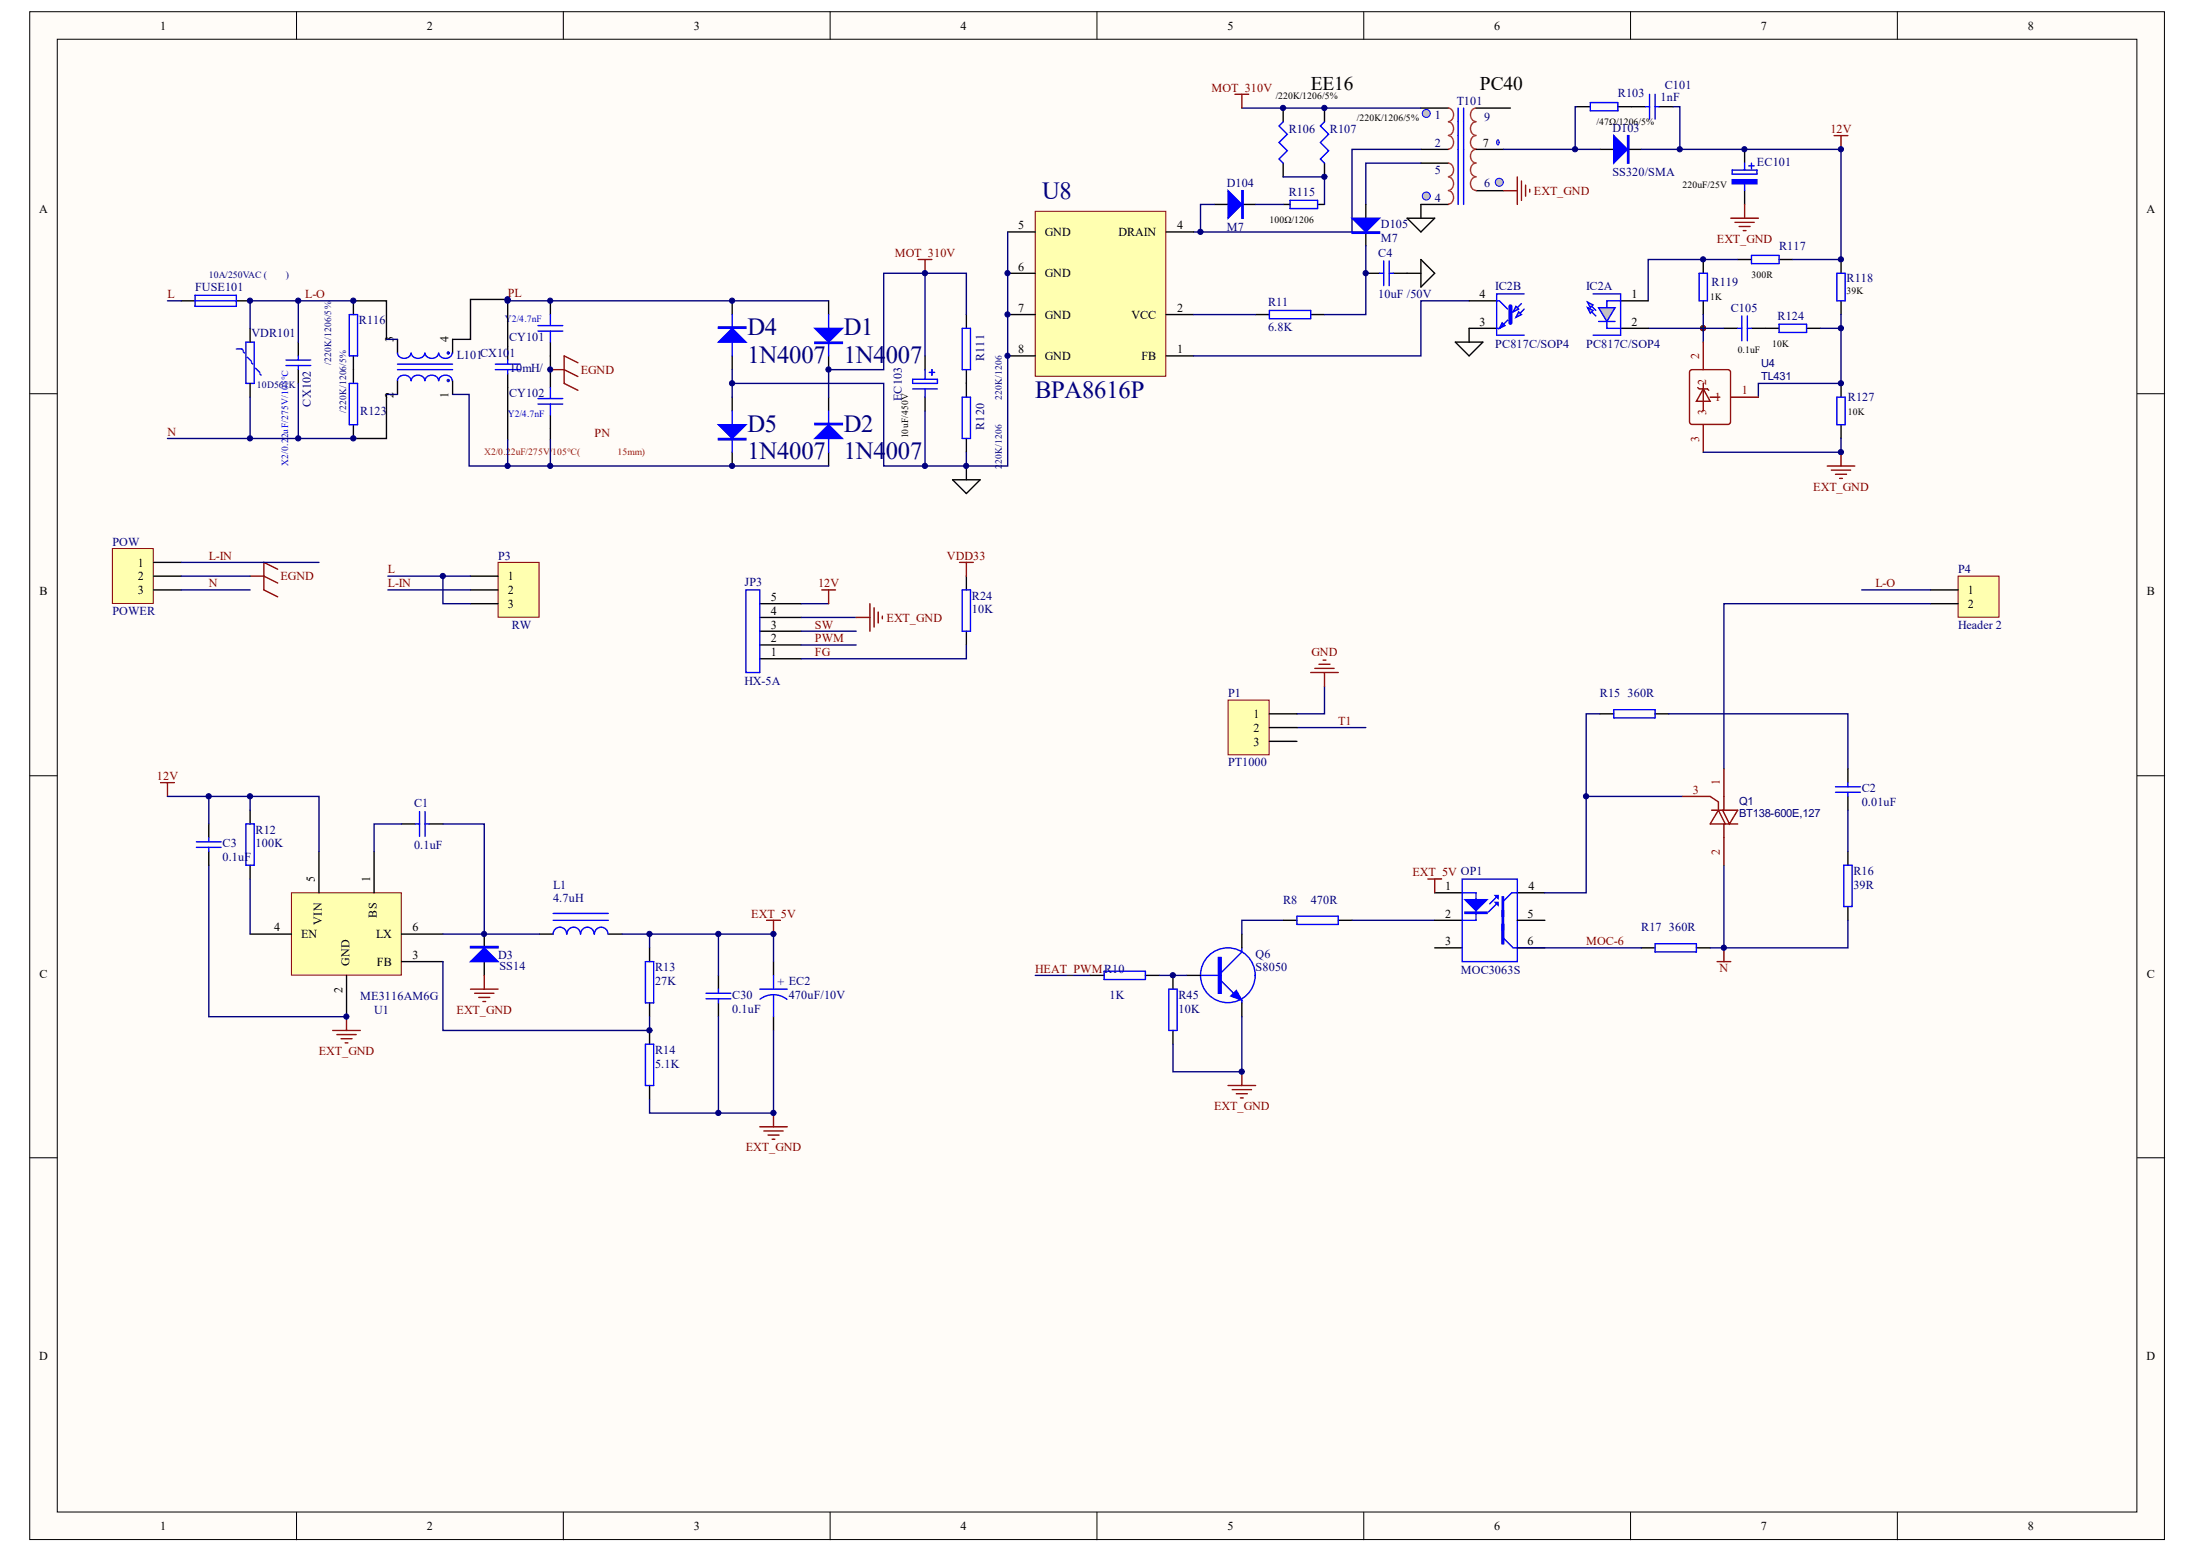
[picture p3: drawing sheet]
<svg xmlns="http://www.w3.org/2000/svg" width="297mm" height="210mm" viewBox="0 0 297 210" stroke-linecap="round" stroke-linejoin="round" font-family="sans-serif">
<g fill="#fffcf8" stroke="#000" stroke-width=".14">
<path d="M4 1.6h288.2v206.2h-288.2z"/>
<path d="M7.7 5.3h280.8v198.8h-280.8z"/>
</g>
<g fill="none" stroke="#000" stroke-width=".14">
<path d="M40 1.6v3.7M76.1 1.6v3.7M112.1 1.6v3.7M148.1 1.6v3.7M184.1 1.6v3.7M220.2 1.6v3.7M256.2 1.6v3.7M4 53.1h3.7M288.6 53.1h3.7M4 104.7h3.7M288.6 104.7h3.7M4 156.3h3.7"/>
<path d="M288.6 156.3h3.7M40 204.1v3.8M76.1 204.1v3.8M112.1 204.1v3.8M148.1 204.1v3.8M184.1 204.1v3.8M220.2 204.1v3.8M256.2 204.1v3.8"/>
</g>
<circle cx="229.9" cy="44.3" r=".35" fill="#000080" stroke="#000080" stroke-width=".14"/>
<path d="M264.4 77.8h5.5v5.5h-5.5z" fill="#ffffb0" stroke="#800000" stroke-width=".14"/>
<path d="M260.7 79.6h3.7M260.7 81.5h3.7" fill="none" stroke="#000" stroke-width=".19"/>
<path d="M67.2 75.9h5.6v7.4h-5.6z" fill="#ffffb0" stroke="#800000" stroke-width=".14"/>
<path d="M63.5 77.8h3.7M63.5 79.6h3.7M63.5 81.5h3.7" fill="none" stroke="#000" stroke-width=".19"/>
<path d="M15.2 74.1h5.5v7.4h-5.5z" fill="#ffffb0" stroke="#800000" stroke-width=".14"/>
<g fill="none" stroke="#000" stroke-width=".19">
<path d="M20.8 75.9h3.7M20.8 77.8h3.7M20.8 79.6h3.7M216 96.4h1.9M223.5 96.4h1.8M249.5 103.8v1.8M249.5 107.5v1.9M249.5 114.9v1.9M147.2 131.7h1.9M154.7 131.7h1.8M158.4 131.7v1.8M158.4 139.1v1.9"/>
<path d="M160.2 131.7h1.9M167.7 126.1v1.8M167.7 135.4v1.8M173.2 124.2h1.9M180.7 124.2h1.8M193.7 124.2h3.7M193.7 120.5h3.7M193.7 127.9h3.7M204.9 124.2h3.7M204.9 120.5h3.7M204.9 127.9h3.7M221.6 127.9h1.9"/>
<path d="M229 127.9h1.9M249.5 122.4v1.8"/>
</g>
<path d="M33.8 77.8h1.8l1.9 .9M37.5 76.8l-1.9-.9v3.7l1.9 1M231.8 129.8h1.9M232.8 127.9v1.9" fill="none" stroke="#800000" stroke-width=".19"/>
<g fill="none" stroke="#000080" stroke-width=".19">
<path d="M24.5 77.8h9.3M24.5 75.9h18.6M24.5 79.6h9.3M52.4 77.8h7.4v3.7h3.7M52.4 79.6h11.1M251.4 79.6h9.3M216 96.4h-1.8v24.1h-5.6M225.3 96.4h24.2v7.4M260.7 81.5h-27.9v22.3M214.2 107.5h13M232.8 116.8v11.1h16.7v-3.7M249.5 109.4v5.5"/>
<path d="M139.8 131.7h7.4M156.5 131.7h3.7M173.2 124.2h-5.5v1.9M182.5 124.2h11.2M204.9 127.9h16.7"/>
</g>
<g fill="none" stroke="#00f" stroke-width=".19">
<path d="M217.9 95.8h5.6v1.1h-5.6zM197.4 118.7h7.5v11.1h-7.5zM247.8 106.2h3.4M247.8 106.9h3.4M248.9 116.8h1.2v5.6h-1.2zM249.5 105.6v.6M249.5 106.9v.6M149.1 131.1h5.6v1.1h-5.6zM157.8 133.5h1.1v5.6h-1.1zM162.1 131.7h2.8M164.9 132.4l1.7 1.7M167.7 127.9v.6l-2.8 2.8"/>
<path d="M167.7 135v.4M175.1 123.7h5.6v1.1h-5.6zM197.4 120.5h1.9v3.7h-1.9M202.1 122l-1.1 1.1M202.3 120.9l-1.2 1.1M203 126.6l1.3 1.3h.6M204.9 120.5h-.8l-1.1 1.1M223.5 127.4h5.5v1.1h-5.5z"/>
<circle cx="165.8" cy="131.6" r="3.7"/>
</g>
<g fill="#00f" stroke="#00f" stroke-width=".19">
<path d="M166.2 134.5l.7-.8 .8 1.3z"/>
<path d="M197.8 121.4h3l-1.5 1.5z"/>
<path d="M201.9 120.9h.4v.4z"/>
<path d="M201.9 121.8h.4v.4z"/>
<path d="M164.5 129.2h.4v4.9h-.4z" fill-rule="evenodd"/>
<path d="M197.8 123.1h3v.2h-3z" fill-rule="evenodd"/>
<path d="M202.8 121.1h.2v2.6h-.2z" fill-rule="evenodd"/>
<path d="M202.8 122.9h.2v2.6h-.2z" fill-rule="evenodd"/>
<path d="M202.8 124.8h.2v2.6h-.2z" fill-rule="evenodd"/>
<path d="M202.8 124.8h.2v2.6h-.2z" fill-rule="evenodd"/>
</g>
<path d="M227.2 107.5h3.7l1.1 .7v1.2M231.1 109.4h3.5l-1.1 1.8-.9-1.8M232.8 103.8v5.6M232.8 111.2v5.6M232.9 111.2l-.9-1.8-1.1 1.8h3.7" fill="none" stroke="#800" stroke-width=".19"/>
<path d="M39.3 120.5h14.9v11.1h-14.9z" fill="#ffffb0" stroke="#800000" stroke-width=".14"/>
<g fill="none" stroke="#000" stroke-width=".19">
<path d="M24.5 40.6h1.8M31.9 40.6h1.9M33.8 44.3v1.9M33.8 51.8v1.8M40.3 46.2v1.8M40.3 49.9v1.9M47.7 40.6v1.9M47.7 48v3.8M47.7 57.3v1.9M53.7 45.8v1.9M53.7 51.4v1.8M61.1 45.8v1.9"/>
<path d="M61.1 51.4v1.8M68.5 46.7v1.9M68.5 50.5v1.8M74.3 40.6v1.9M74.3 46.2v1.8M74.3 50.5v1.8M74.3 56v1.9M124.9 48v1.9M124.9 53.6v1.9M130.5 42.5v1.8M130.5 49.9v3.7M130.5 59.2v1.8"/>
<path d="M102.6 88.9h5.6M102.6 87.1h5.6M102.6 85.2h5.6M102.6 83.3h5.6M102.6 81.5h5.6M28.2 111.2v1.9M28.2 114.9v1.9M33.8 109.4v1.8M33.8 116.8v1.9M43.1 114.9v5.6M50.5 114.9v5.6M54.2 111.2h1.9"/>
<path d="M57.9 111.2h1.9M33.8 126.1h5.5M46.8 131.7v5.5M54.2 126.1h5.6M54.2 129.8h5.6M65.4 126.1v1.8M65.4 129.8v1.9M72.8 126.1h1.9M82.1 126.1h1.9M87.7 127.9v1.9M87.7 135.4v1.8M87.7 139.1v1.9"/>
<path d="M97 131.7v1.8M97 135.4v1.8M104.4 129.8v1.9M104.4 137.2v1.9M87.7 146.5v1.9"/>
</g>
<g fill="none" stroke="#00f" stroke-width=".19">
<path d="M26.3 39.9h5.6v1.4h-5.6zM26.3 40.6h5.6M31.9 47.1h.8l.1 .2M32.8 47.5l.2 .2M33.2 46.2h1.1v5.6h-1.1zM33.4 48.2l.6 .6M34 49l.1 .2M34.5 49.7l.6 .6M35.1 50.5l.2 .1M38.6 49.3h3.4M38.6 48.6h3.4M40.3 48v.6"/>
<path d="M40.3 49.3v.6M47.2 51.8h1.1v5.5h-1.1zM47.2 42.5h1.1v5.5h-1.1zM53.7 49.9h7.4M53.7 49.2h7.4M55.5 47.7a.94 .94 0 0 1-.9 .7 .94 .94 0 0 1-.9-.7M55.5 51.4a.93 .93 0 0 0-.9-.8 .93 .93 0 0 0-.9 .8M57.4 47.7a.94 .94 0 0 1-1 .7 .94 .94 0 0 1-.9-.7M57.4 51.4a.93 .93 0 0 0-1-.8 .93 .93 0 0 0-.9 .8M59.2 47.7a.94 .94 0 0 1-.9 .7 .94 .94 0 0 1-.9-.7M59.2 51.4a.93 .93 0 0 0-.9-.8 .93 .93 0 0 0-.9 .8M61.1 47.7a.93 .93 0 0 1-.9 .7 .93 .93 0 0 1-1-.7"/>
<path d="M61.1 51.4a.92 .92 0 0 0-1-.8 .92 .92 0 0 0-.9 .8M66.9 49.9h3.3M66.9 49.2h3.3M68.5 48.6v.6M68.5 49.9v.6M72.6 44h3.4M72.6 44.7h3.4M72.6 54.5h3.4M72.6 53.8h3.4M74.3 42.5v1.5M74.3 44.7v1.5M74.3 52.3v1.5"/>
<path d="M74.3 54.5v1.5M123.2 51.2h3.4v.6h-3.4zM123.2 52.5h3.4M124.9 49.9v1.3M124.9 52.5v1.1M125.5 50.3h.7M125.8 49.9v.7M129.9 44.3h1.1v5.6h-1.1zM129.9 53.6h1.1v5.6h-1.1zM100.7 79.6h1.9v11.2h-1.9zM26.5 113.6h3.4M26.5 114.4h3.4"/>
<path d="M28.2 113.1v.5M28.2 114.4v.5M33.2 111.2h1.1v5.6h-1.1zM56.1 111.2h.5M56.6 109.5v3.4M57.4 111.2h.5M57.4 109.5v3.4M74.7 124.2h7.4M74.7 123.3h7.4M76.5 126.1a.91 .91 0 0 0-.9-.9 .91 .91 0 0 0-.9 .9M78.4 126.1a.91 .91 0 0 0-.9-.9 .91 .91 0 0 0-1 .9M80.2 126.1a.9 .9 0 0 0-.9-.9 .9 .9 0 0 0-.9 .9"/>
<path d="M82.1 126.1a.91 .91 0 0 0-.9-.9 .91 .91 0 0 0-.9 .9M87.1 129.8h1.2v5.6h-1.2zM95.3 134.1h3.4M95.3 134.8h3.4M97 133.5v.6M97 134.8v.6M102.6 133.5h3.7M104.4 134.3a2.96 2.96 0 0 1 1.8 .6M104.4 134.3a2.96 2.96 0 0 0-1.8 .6M104.4 131.7v1.8M104.4 134.3v2.9M87.1 141h1.2v5.5h-1.2z"/>
</g>
<g fill="none" stroke="#000080" stroke-width=".19">
<path d="M108.2 81.5h3.7M108.2 83.3h7.4M108.2 85.2h7.4M108.2 87.1h7.4M28.2 116.8v20.4h18.6M28.2 107.5v3.7M33.8 107.5v1.9M33.8 118.7v7.4M54.2 111.2h-3.7v3.7M59.8 111.2h5.6v14.9M59.8 126.1h13M97 126.1v5.6"/>
<path d="M97 137.2v13"/>
</g>
<g fill="#00f" stroke="#00f" stroke-width=".19">
<path d="M63.5 129.8l1.9-1.9 1.8 1.9z"/>
<path d="M63.5 127.8h3.7v.1h-3.7z" fill-rule="evenodd"/>
</g>
<g fill="none" stroke="#800000" stroke-width=".19">
<path d="M124 35h1.8M124.9 35v1.9M110.9 79.6h1.9M111.9 79.6v1.9M115.6 83.3h1.9M117.5 81.5v3.7M118 82v2.6M118.6 82.6v1.5M119.1 83.2v.3M21.7 105.6h1.8M22.6 105.6v1.9M44.9 139.1h3.7"/>
<path d="M45.5 139.7h2.6M46.8 137.2v1.9M63.5 133.5h3.7M64.1 134.1h2.6M64.6 134.6h1.5M65.2 135.2h.4M65.4 131.7v1.8M46 140.2h1.5M46.6 140.8h.4M102.6 152.1h3.7M103.1 152.7h2.6M103.7 153.2h1.5"/>
<path d="M104.3 153.8h.3M104.4 150.2v1.9M165.8 146.5h3.7M166.4 147.1h2.6M166.9 147.6h1.5M167.5 148.2h.4M167.7 144.7v1.8"/>
</g>
<g fill="#3f4511" stroke="#00f" stroke-width=".14">
<circle cx="60.5" cy="51.4" r=".16"/>
<circle cx="60.5" cy="47.7" r=".16"/>
</g>
<g fill="none" stroke="#000080" stroke-width=".19">
<path d="M22.6 40.6h1.9M22.6 59.2h25.1M33.8 53.6v5.6M40.3 40.6v5.6M40.3 51.8v7.4M52.2 53.2h1.5M52.2 45.8h1.5M68.5 40.4v.2M74.3 59.4v3.5M98.9 49.9v3.7M111.9 49.9v3.7M124.9 55.5v7.4"/>
<path d="M130.5 42.5v-5.6h-5.6v11.1M68.5 62.9h43.4"/>
</g>
<g fill="none" stroke="#000" stroke-width=".19">
<path d="M173.2 14.6v1.8M178.8 14.6v1.8M191.8 14.6h3.8M173.2 22v1.9M178.8 22v1.9M191.8 20.2h3.8M191.8 22h3.8M191.8 27.6h3.8M199.3 20.2h3.7M199.3 25.7h3.7M47.7 40.6h4.5v5.2M52.2 53.2v6h-4.5"/>
<path d="M61.1 45.8h2.4v-5.4h5v6.3M68.5 52.3v7.1M74.3 48v2.5M74.3 57.9v1.5M98.9 40.6v1.9M98.9 48v1.9M98.9 53.6v1.9M111.9 40.6v1.9M111.9 48v1.9M111.9 53.6v1.9M98.9 61v1.9M111.9 61v1.9"/>
<path d="M128.6 64.8h3.7l-1.8 1.8zM130.5 62.9v1.9"/>
</g>
<path d="M173.2 16.4l-.5 .6 1.1 1.1-1.1 1.1 1.1 1.2-1.1 1.1 .5 .5M178.8 16.4l-.5 .6 1.1 1.1-1.1 1.1 1.1 1.2-1.1 1.1 .5 .5M196.9 14.6v13M197.6 14.6v13M98.9 42.5v5.5M98.9 55.5v5.5M111.9 42.5v5.5M111.9 55.5v5.5" fill="none" stroke="#00f" stroke-width=".19"/>
<g fill="#00f" stroke="#00f" stroke-width=".19">
<path d="M110 44.3h3.7l-1.8 1.9z"/>
<path d="M110 59.2l1.9-1.9 1.8 1.9z"/>
<path d="M97 57.3h3.7l-1.8 1.9z"/>
<path d="M97 46.2l1.9-1.9 1.8 1.9z"/>
<path d="M110 46.2h3.7v.2h-3.7z" fill-rule="evenodd"/>
<path d="M110 57.1h3.7v.2h-3.7z" fill-rule="evenodd"/>
<path d="M97 59.2h3.7v.2h-3.7z" fill-rule="evenodd"/>
<path d="M97 44.1h3.7v.2h-3.7z" fill-rule="evenodd"/>
</g>
<path d="M195.6 16.4a.95 .95 0 0 1 .7 1 .95 .95 0 0 1-.7 .9M195.6 18.3a.95 .95 0 0 1 .7 .9 .95 .95 0 0 1-.7 .9M195.6 14.6a.95 .95 0 0 1 .7 .9 .95 .95 0 0 1-.7 .9M199.3 16.4a.93 .93 0 0 0-.8 1 .93 .93 0 0 0 .8 .9M199.3 18.3a.93 .93 0 0 0-.8 .9 .93 .93 0 0 0 .8 .9M195.6 22a.95 .95 0 0 1 .7 .9 .95 .95 0 0 1-.7 .9M195.6 23.9a.95 .95 0 0 1 .7 .9 .95 .95 0 0 1-.7 .9M195.6 25.7a.95 .95 0 0 1 .7 1 .95 .95 0 0 1-.7 .9M199.3 20.2a.93 .93 0 0 0-.8 .9 .93 .93 0 0 0 .8 .9M199.3 22a.93 .93 0 0 0-.8 .9 .93 .93 0 0 0 .8 .9M199.3 23.9a.93 .93 0 0 0-.8 .9 .93 .93 0 0 0 .8 .9" fill="none" stroke="#ee0e22" stroke-width=".19"/>
<g fill="#c0c0c0" stroke="#00f" stroke-width=".14">
<circle cx="192.6" cy="15.3" r=".54"/>
<circle cx="192.6" cy="26.5" r=".54"/>
<circle cx="202.4" cy="24.6" r=".54"/>
</g>
<path d="M199.3 14.6a.93 .93 0 0 0-.8 .9 .93 .93 0 0 0 .8 .9" fill="none" stroke="#ee0e22" stroke-width=".19"/>
<g fill="none" stroke="#000" stroke-width=".19">
<path d="M173.2 27.6h1M177.9 27.6h.9M230 35v1.9M234.6 35h1.9M235.6 20.2v1.8M235.6 25.7v1.9M240.2 35h1.9M248.6 35v1.9M230 40.6v1.9M232.8 44.3h1.8M236.5 44.3h3.7M243.9 44.3h1.9"/>
<path d="M248.6 40.6v1.9M248.6 51.8v1.8M248.6 57.3v1.9"/>
</g>
<g fill="none" stroke="#00f" stroke-width=".19">
<path d="M174.2 27h3.7v1.2h-3.7zM229.4 36.9h1.1v3.7h-1.1zM233.9 23h3.3v.5h-3.3zM235.6 22v1M235.6 24.3v1.4M236.1 22.4h.8M236.5 22v.8M236.5 34.5h3.7v1.1h-3.7zM248 36.9h1.1v3.7h-1.1zM234.6 44.3h.6M235.2 42.6v3.4M235.9 44.3h.6"/>
<path d="M235.9 42.6v3.4M240.2 43.8h3.7v1.1h-3.7zM248 53.6h1.1v3.7h-1.1z"/>
</g>
<path d="M233.9 24.3h3.3v.5h-3.3z" fill-rule="evenodd" fill="#00f" stroke="#00f" stroke-width=".19"/>
<path d="M202.2 18.9l.2 .1v.4l-.2 .2-.1-.2z" fill="#c0c0c0" stroke="#00f" stroke-width=".14"/>
<path d="M199.3 14.6h4.6M212.9 14.4h1.8M218.4 14.4h3.8M224 14.4h1.9M190 29.5h3.7l-1.9 1.8zM191.8 27.6v1.9" fill="none" stroke="#000" stroke-width=".19"/>
<circle cx="229.9" cy="44.3" r=".35" fill="#800000" stroke="#800000" stroke-width=".14"/>
<path d="M214.7 13.8h3.7v1.2h-3.7zM222.2 14.4h.5M222.7 12.7v3.4M223.5 14.4h.5M223.5 12.7v3.4" fill="none" stroke="#00f" stroke-width=".19"/>
<path d="M167.7 14.6h24.1M212.9 14.4h-.2v5.8M225.9 14.4h.9v5.8M191.8 22h-7.4v5.6M191.8 20.2h-9.3v11.1h-21.3M222.5 44.3h10.3M245.8 44.3h2.8" fill="none" stroke="#000080" stroke-width=".19"/>
<path d="M139.8 28.5h17.6v22.3h-17.6z" fill="#ffffb0" stroke="#800000" stroke-width=".14"/>
<g fill="none" stroke="#000" stroke-width=".19">
<path d="M136.1 31.3h3.7M136.1 36.9h3.7M157.4 31.3h3.8M184.4 36.9h1.9M188.1 36.9h3.7M191.8 35l1.9 1.9-1.9 1.8zM136.1 42.5h3.7M136.1 48h3.7M157.4 42.5h3.8M157.4 48h3.8M169.5 42.5h1.9M177 42.5h1.8"/>
<path d="M196.5 46.2h3.7l-1.8 1.8zM198.4 44.3v1.9M130.5 77.8v1.8M130.5 85.2v1.9"/>
</g>
<g fill="none" stroke="#000080" stroke-width=".19">
<path d="M124.9 36.9h-5.6v13h-7.4M136.1 31.3v31.6h-5.6M173.2 23.9h5.6v3.7M234.6 35h-12.1v5.6M248.6 20.2v14.8h-6.5M47.7 40.6h-13.9v3.7M61.1 53.2h2.2v9.7h5.2v-3.5M68.5 40.6h43.4M98.9 51.8h20.4v11.1h11.2M161.2 42.5h8.3M198.4 40.6h-6.6v7.4h-30.6M230 42.5v3.7"/>
<path d="M248.6 42.5v9.3h-11.2v1.8M59.8 77.8h3.7M130.5 61v1.9M130.5 87.1v1.8h-22.3M175.1 98.2h9.3M178.8 92.6v3.8h-3.7M59.8 129.8v9.3h27.9v-1.9M84 126.1h3.7v1.8M104.4 139.1v11.1h-16.7v-1.8M167.7 137.2v7.5h-9.3v-3.7M230.9 127.9h1.9"/>
</g>
<path d="M186.3 36.9h.5M186.8 35.2v3.4M187.6 36.9h.5M187.6 35.2v3.4M171.4 41.9h5.6v1.1h-5.6zM129.9 79.6h1.1v5.6h-1.1z" fill="none" stroke="#00f" stroke-width=".19"/>
<path d="M166.7 12.7h1.9M167.7 12.7v1.9M247.6 18.3h1.9M248.6 18.3v1.9M129.5 75.9h1.9M130.5 75.9v1.9" fill="none" stroke="#800000" stroke-width=".19"/>
<path d="M228.2 50.1l.3-.2h4.8l.3 .2 .1 6.8-.2 .3-5 .1-.3-.2zM229.2 52.3l.2 .2h1.1l.2 .2M230 52.5l.9 1.7h-1.9zM230 46.2v3.7M230 51.8v3.7M230 57.3v3.7M230.9 53.6h1.3M233.7 53.6h3.7" fill="none" stroke="#800" stroke-width=".19"/>
<path d="M165.8 94.5h5.6v7.4h-5.6z" fill="#ffffb0" stroke="#800000" stroke-width=".14"/>
<path d="M164 27.6h1.8M167.7 27.6h1.8M184.4 27.6v1.9M184.4 31.3v1.9M216 20.2h1.9M219.7 20.2h1.9M171.4 96.4h3.7M171.4 98.2h3.7M171.4 100.1h3.7" fill="none" stroke="#000" stroke-width=".19"/>
<path d="M164 27.6h-1.9v3.7M169.5 27.6h3.7M184.4 33.2v9.3h-5.6M203 20.2h13M221.6 20.2h27M87.7 126.1h16.7v3.7" fill="none" stroke="#000080" stroke-width=".19"/>
<path d="M74.3 49.9h1.9l1.8 .9M78 49l-1.8-1v3.8l1.8 .9M192.8 118.7h1.8M193.7 118.7v1.8M103.5 124.2h1.9M104.4 124.2v1.9" fill="none" stroke="#800000" stroke-width=".19"/>
<g fill="#00f" stroke="#00f" stroke-width=".19">
<path d="M182.5 29.5h3.8l-1.9 1.8z"/>
<path d="M165.8 25.7l1.9 1.9-1.9 1.9z"/>
<path d="M217.9 18.3l1.8 1.9-1.8 1.8z"/>
<path d="M182.5 31.3h3.8v.2h-3.8z" fill-rule="evenodd"/>
<path d="M167.7 25.7h.2v3.8h-.2z" fill-rule="evenodd"/>
<path d="M219.7 18.3h.2v3.7h-.2z" fill-rule="evenodd"/>
</g>
<path d="M215.8 41.5h2.3l-1.1 1.9z" fill="#c0c0c0" stroke="#00f" stroke-width=".19"/>
<path d="M215.1 39.7h3.7v5.6h-3.7M214.4 41.5l1.1 1.1M214.4 40.8l1.1 1.1M215.8 43.4h2.3M217 43.4v.9h1.8M218.8 40.6h-1.8v.9" fill="none" stroke="#00f" stroke-width=".19"/>
<path d="M218.8 44.3h3.7M218.8 40.6h3.7" fill="none" stroke="#000" stroke-width=".19"/>
<g fill="#c0c0c0" stroke="#00f" stroke-width=".19">
<path d="M214.4 40.8l.7 .4-.4 .3z"/>
<path d="M214.4 41.5l.7 .4-.4 .4z"/>
</g>
<path d="M198.4 44.3h3.7M198.4 40.6h3.7" fill="none" stroke="#000" stroke-width=".19"/>
<path d="M205.8 39.7h-3.7v5.6h3.7M205.4 41l-1.1 1.1" fill="none" stroke="#00f" stroke-width=".19"/>
<g fill="#c0c0c0" stroke="#00f" stroke-width=".19">
<path d="M202.8 43.6l.4 .4-.8 .3z"/>
<path d="M204.7 41.3l.4 .4-.8 .4z"/>
</g>
<path d="M203.9 41.3v2.3" fill="none" stroke="#00f" stroke-width=".56"/>
<path d="M202.1 40.6h.3l1.2 1.1M203.6 43.2l-1.2 1.1h-.3M205.8 41.7l-1.1 1.1" fill="none" stroke="#00f" stroke-width=".19"/>
<path d="M205.1 42.1l.3 .4-.7 .3z" fill="#c0c0c0" stroke="#00f" stroke-width=".19"/>
<path d="M248.6 59.2v1.8h-18.6M22.6 107.5h20.5v7.4" fill="none" stroke="#000080" stroke-width=".19"/>
<g fill="none" stroke="#800000" stroke-width=".19">
<path d="M203 25.7h1.9M204.9 23.9v3.7M205.4 24.4v2.6M206 25v1.5M206.5 25.6v.3M233.7 29.5h3.7M234.2 30h2.7M234.8 30.6h1.5M235.4 31.1h.3M235.6 27.6v1.9M246.7 62.9h3.7M247.3 63.5h2.6"/>
<path d="M247.8 64h1.5M248.4 64.6h.4M248.6 61v1.9M177 90.8h3.7M177.5 90.2h2.6M178.1 89.7h1.5M178.6 89.1h.4M178.8 90.8v1.8"/>
</g>
<g fill="#000080" stroke="#000080" stroke-width=".14">
<circle cx="28.2" cy="107.5" r=".35"/>
<circle cx="33.8" cy="107.5" r=".35"/>
<circle cx="33.8" cy="59.2" r=".35"/>
<circle cx="33.8" cy="40.6" r=".35"/>
<circle cx="40.3" cy="59.2" r=".35"/>
<circle cx="40.3" cy="40.6" r=".35"/>
<circle cx="46.8" cy="137.2" r=".35"/>
<circle cx="47.7" cy="59.2" r=".35"/>
<circle cx="47.7" cy="40.6" r=".35"/>
<circle cx="59.8" cy="77.8" r=".35"/>
<circle cx="65.4" cy="126.1" r=".35"/>
<circle cx="68.5" cy="62.9" r=".35"/>
<circle cx="68.5" cy="40.6" r=".35"/>
<circle cx="68.5" cy="40.4" r=".35"/>
<circle cx="74.3" cy="62.9" r=".35"/>
<circle cx="74.3" cy="49.9" r=".35"/>
<circle cx="74.3" cy="40.6" r=".35"/>
<circle cx="87.7" cy="139.1" r=".35"/>
<circle cx="87.7" cy="126.1" r=".35"/>
<circle cx="97" cy="150.2" r=".35"/>
<circle cx="97" cy="126.1" r=".35"/>
<circle cx="98.8" cy="62.9" r=".35"/>
<circle cx="98.8" cy="51.7" r=".35"/>
<circle cx="98.8" cy="40.6" r=".35"/>
<circle cx="104.4" cy="150.2" r=".35"/>
<circle cx="104.4" cy="126.1" r=".35"/>
<circle cx="111.9" cy="49.9" r=".35"/>
<circle cx="124.9" cy="62.9" r=".35"/>
<circle cx="124.9" cy="36.9" r=".35"/>
<circle cx="130.4" cy="62.9" r=".35"/>
<circle cx="136" cy="48" r=".35"/>
<circle cx="136" cy="42.4" r=".35"/>
<circle cx="136" cy="36.9" r=".35"/>
<circle cx="158.4" cy="131.6" r=".35"/>
<circle cx="162.1" cy="31.3" r=".35"/>
<circle cx="167.7" cy="144.7" r=".35"/>
<circle cx="173.2" cy="14.6" r=".35"/>
<circle cx="178.8" cy="23.9" r=".35"/>
<circle cx="178.8" cy="14.6" r=".35"/>
<circle cx="184.4" cy="36.9" r=".35"/>
<circle cx="212.7" cy="20.1" r=".35"/>
<circle cx="214.1" cy="107.5" r=".35"/>
<circle cx="226.8" cy="20.1" r=".35"/>
<circle cx="229.9" cy="35" r=".35"/>
<circle cx="232.7" cy="127.9" r=".35"/>
<circle cx="235.5" cy="20.1" r=".35"/>
<circle cx="248.6" cy="61" r=".35"/>
<circle cx="248.6" cy="51.7" r=".35"/>
<circle cx="248.6" cy="44.3" r=".35"/>
<circle cx="248.6" cy="35" r=".35"/>
<circle cx="248.6" cy="20.1" r=".35"/>
</g>
<g font-size="3.3" fill="#000080">
<text x="140.7" y="26.8">U8</text>
<text x="100.9" y="45.2">D4</text>
<text x="113.9" y="45.2">D1</text>
<text x="100.9" y="49">1N4007</text>
<text x="113.9" y="49">1N4007</text>
<text x="139.8" y="53.8">BPA8616P</text>
<text x="100.9" y="58.3">D5</text>
<text x="113.9" y="58.3">D2</text>
<text x="100.9" y="62">1N4007</text>
<text x="113.9" y="62">1N4007</text>
</g>
<g font-size="2.6">
<text x="177" y="12.1">EE16</text>
<text x="199.8" y="12.1">PC40</text>
</g>
<g font-size="1.6">
<text x="21.6" y="4">1</text>
<text x="57.6" y="4">2</text>
<text x="93.7" y="4">3</text>
<text x="129.7" y="4">4</text>
<text x="165.7" y="4">5</text>
<text x="201.7" y="4">6</text>
<text x="237.8" y="4">7</text>
<text x="273.8" y="4">8</text>
<text x="200.2" y="19.8">7</text>
<text x="5.3" y="28.8">A</text>
<text x="289.8" y="28.8">A</text>
<text x="137.4" y="31">5</text>
<text x="141.1" y="31.9">GND</text>
<text x="151" y="31.9">DRAIN</text>
<text x="158.9" y="31">4</text>
<text x="137.4" y="36.5">6</text>
<text x="141.1" y="37.5">GND</text>
<text x="199.8" y="40.2">4</text>
<text x="220.3" y="40.2">1</text>
<text x="53.1" y="46.2" transform="rotate(-90 53.1 46.2)">3</text>
<text x="60.6" y="46.2" transform="rotate(-90 60.6 46.2)">4</text>
<text x="137.4" y="47.7">8</text>
<text x="137.4" y="42.1">7</text>
<text x="141.1" y="43">GND</text>
<text x="152.8" y="43">VCC</text>
<text x="158.9" y="42.1">2</text>
<text x="158.9" y="47.7">1</text>
<text x="199.8" y="44">3</text>
<text x="220.3" y="44">2</text>
<text x="53.1" y="53.7" transform="rotate(-90 53.1 53.7)">2</text>
<text x="60.6" y="53.7" transform="rotate(-90 60.6 53.7)">1</text>
<text x="141.1" y="48.6">GND</text>
<text x="154.1" y="48.6">FB</text>
<text x="18.6" y="76.5">1</text>
<text x="5.3" y="80.4">B</text>
<text x="18.6" y="78.3">2</text>
<text x="18.6" y="80.2">3</text>
<text x="68.5" y="78.3">1</text>
<text x="68.5" y="80.2">2</text>
<text x="68.5" y="82.1">3</text>
<text x="104.1" y="83">4</text>
<text x="104.1" y="81.1">5</text>
<text x="265.7" y="80.2">1</text>
<text x="265.7" y="82.1">2</text>
<text x="289.9" y="80.4">B</text>
<text x="104.1" y="88.6">1</text>
<text x="104.1" y="86.7">2</text>
<text x="104.1" y="84.8">3</text>
<text x="169.3" y="96.9">1</text>
<text x="169.3" y="98.8">2</text>
<text x="169.3" y="100.6">3</text>
<text x="42.5" y="119" transform="rotate(-90 42.5 119)">5</text>
<text x="50" y="119" transform="rotate(-90 50 119)">1</text>
<text x="37" y="125.7">4</text>
<text x="43.4" y="124.8" transform="rotate(-90 43.4 124.8)">VIN</text>
<text x="50.9" y="123.9" transform="rotate(-90 50.9 123.9)">BS</text>
<text x="55.7" y="125.7">6</text>
<text x="195.1" y="120.1">1</text>
<text x="195.1" y="123.9">2</text>
<text x="206.3" y="123.9">5</text>
<text x="206.4" y="120.1">4</text>
<text x="5.3" y="132">C</text>
<text x="40.7" y="126.7">EN</text>
<text x="47.2" y="130.4" transform="rotate(-90 47.2 130.4)">GND</text>
<text x="50.8" y="126.7">LX</text>
<text x="50.9" y="130.4">FB</text>
<text x="55.7" y="129.4">3</text>
<text x="195.1" y="127.6">3</text>
<text x="206.3" y="127.6">6</text>
<text x="289.9" y="132">C</text>
<text x="46.2" y="134" transform="rotate(-90 46.2 134)">2</text>
<text x="5.3" y="183.5">D</text>
<text x="289.8" y="183.5">D</text>
<text x="21.6" y="206.5">1</text>
<text x="57.6" y="206.5">2</text>
<text x="93.7" y="206.5">3</text>
<text x="129.7" y="206.5">4</text>
<text x="165.7" y="206.5">5</text>
<text x="201.7" y="206.5">6</text>
<text x="237.8" y="206.5">7</text>
<text x="273.8" y="206.5">8</text>
</g>
<g font-size="1.6" fill="#000080">
<text x="224.8" y="12">C101</text>
<text x="174" y="17.9">R106</text>
<text x="179.6" y="17.9">R107</text>
<text x="193.7" y="16.1">1</text>
<text x="196.7" y="14.2">T101</text>
<text x="200.4" y="16.3">9</text>
<text x="217.7" y="17.8">D103</text>
<text x="218.4" y="13.1">R103</text>
<text x="224.2" y="13.7">1nF</text>
<text x="193.7" y="19.8">2</text>
<text x="193.7" y="23.5">5</text>
<text x="217.7" y="23.7">SS320/SMA</text>
<text x="237.2" y="22.4">EC101</text>
<text x="165.6" y="25.2">D104</text>
<text x="174" y="26.5">R115</text>
<text x="193.7" y="27.2">4</text>
<text x="200.4" y="25.2">6</text>
<text x="165.6" y="31.1">M7</text>
<text x="186.1" y="34.7">C4</text>
<text x="186.5" y="30.8">D105</text>
<text x="186.5" y="32.6">M7</text>
<text x="240.2" y="33.7">R117</text>
<text x="26.3" y="39.3">FUSE101</text>
<text x="171.2" y="41.4">R11</text>
<text x="186.1" y="40.2">10uF /50V</text>
<text x="201.9" y="39.1">IC2B</text>
<text x="214.2" y="39.1">IC2A</text>
<text x="231.1" y="38.6">R119</text>
<text x="249.3" y="38">R118</text>
<text x="34" y="45.4">VDR101</text>
<text x="48.5" y="43.8">R116</text>
<text x="68.7" y="46">CY101</text>
<text x="171.2" y="44.7">6.8K</text>
<text x="201.9" y="46.9">PC817C/SOP4</text>
<text x="214.2" y="46.9">PC817C/SOP4</text>
<text x="233.7" y="42.1">C105</text>
<text x="240" y="43.2">R124</text>
<text x="61.7" y="48.4">L101CX101</text>
<text x="68.7" y="53.6">CY102</text>
<text x="68.8" y="50.3">10mH/</text>
<text x="132.9" y="48.8" transform="rotate(-90 132.9 48.8)">R111</text>
<text x="42" y="54.9" transform="rotate(-90 42 54.9)">CX102</text>
<text x="48.6" y="56">R123</text>
<text x="121.7" y="54.2" transform="rotate(-90 121.7 54.2)">EC103</text>
<text x="132.9" y="58.1" transform="rotate(-90 132.9 58.1)">R120</text>
<text x="249.5" y="54.2">R127</text>
<text x="15.2" y="73.7">POW</text>
<text x="67.2" y="75.5">P3</text>
<text x="264.4" y="77.4">P4</text>
<text x="15.2" y="83">POWER</text>
<text x="100.5" y="79.1">JP3</text>
<text x="131.2" y="80.9">R24</text>
<text x="131.2" y="82.8">10K</text>
<text x="69.1" y="84.8">RW</text>
<text x="264.4" y="84.8">Header 2</text>
<text x="100.5" y="92.5">HX-5A</text>
<text x="165.8" y="94.1">P1</text>
<text x="216" y="94.1">R15</text>
<text x="219.7" y="94.1">360R</text>
<text x="165.8" y="103.4">PT1000</text>
<text x="251.4" y="107">C2</text>
<text x="34.5" y="112.5">R12</text>
<text x="55.9" y="109">C1</text>
<text x="251.4" y="108.8">0.01uF</text>
<text x="30" y="114.4">C3</text>
<text x="30" y="116.2">0.1uF</text>
<text x="34.5" y="114.4">100K</text>
<text x="55.9" y="114.6">0.1uF</text>
<text x="74.7" y="120">L1</text>
<text x="250.2" y="118.1">R16</text>
<text x="250.2" y="120">39R</text>
<text x="74.7" y="121.8">4.7uH</text>
<text x="173.2" y="122">R8</text>
<text x="177" y="122">470R</text>
<text x="221.6" y="125.7">R17</text>
<text x="225.3" y="125.7">360R</text>
<text x="67.2" y="129.4">D3</text>
<text x="67.4" y="130.9">SS14</text>
<text x="88.4" y="131.1">R13</text>
<text x="169.5" y="129.3">Q6</text>
<text x="169.5" y="131.1">S8050</text>
<text x="197.2" y="131.5">MOC3063S</text>
<text x="48.6" y="135">ME3116AM6G</text>
<text x="50.5" y="136.9">U1</text>
<text x="88.4" y="133">27K</text>
<text x="98.9" y="134.8">C30</text>
<text x="98.9" y="136.7">0.1uF</text>
<text x="105" y="133.2">+ EC2</text>
<text x="106.5" y="134.8">470uF/10V</text>
<text x="149.8" y="134.8">1K</text>
<text x="159.1" y="134.8">R45</text>
<text x="159.1" y="136.7">10K</text>
<text x="88.4" y="142.3">R14</text>
<text x="88.4" y="144.1">5.1K</text>
</g>
<g font-size="1.6" fill="#800000">
<text x="163.6" y="12.4">MOT_310V</text>
<text x="247.1" y="17.9">12V</text>
<text x="207.1" y="26.3">EXT_GND</text>
<text x="120.8" y="34.7">MOT_310V</text>
<text x="231.8" y="32.8">EXT_GND</text>
<text x="22.6" y="40.2">L</text>
<text x="41.2" y="40.2">L-O</text>
<text x="68.5" y="40.1">PL</text>
<text x="78.4" y="50.5">EGND</text>
<text x="22.6" y="58.8">N</text>
<text x="80.3" y="59">PN</text>
<text x="244.8" y="66.2">EXT_GND</text>
<text x="28.2" y="75.5">L-IN</text>
<text x="52.4" y="77.4">L</text>
<text x="127.9" y="75.5">VDD33</text>
<text x="28.2" y="79.3">N</text>
<text x="37.9" y="78.3">EGND</text>
<text x="52.4" y="79.3">L-IN</text>
<text x="110.4" y="79.3">12V</text>
<text x="119.7" y="83.9">EXT_GND</text>
<text x="253.2" y="79.3">L-O</text>
<text x="110" y="86.7">PWM</text>
<text x="110" y="88.6">FG</text>
<text x="110" y="84.8">SW</text>
<text x="177.1" y="88.6">GND</text>
<text x="180.7" y="97.8">T1</text>
<text x="21.2" y="105.3">12V</text>
<text x="190.7" y="118.3">EXT_5V OP1</text>
<text x="101.4" y="123.9">EXT_5V</text>
<text x="139.8" y="131.3">HEAT_PWMR10</text>
<text x="214.2" y="127.6">MOC-6</text>
<text x="232.2" y="131.3">N</text>
<text x="61.6" y="136.8">EXT_GND</text>
<text x="43" y="142.4">EXT_GND</text>
<text x="163.9" y="149.8">EXT_GND</text>
<text x="100.7" y="155.4">EXT_GND</text>
</g>
<g font-size="1.6" fill="#800">
<text x="229.4" y="48.4" transform="rotate(-90 229.4 48.4)">2</text>
<text x="230.4" y="52" transform="rotate(-90 230.4 52)">2</text>
<text x="235.2" y="53.3">1</text>
<text x="229.4" y="59.7" transform="rotate(-90 229.4 59.7)">3</text>
<text x="230.4" y="56" transform="rotate(-90 230.4 56)">3</text>
<text x="231.6" y="54.2">1</text>
<text x="228.6" y="107.1">3</text>
<text x="232.2" y="106" transform="rotate(-90 232.2 106)">1</text>
<text x="232.2" y="115.4" transform="rotate(-90 232.2 115.4)">2</text>
</g>
<g font-size="1.5" fill="#000080">
<text x="237.8" y="49.6">U4</text>
<text x="237.8" y="51.2">TL431</text>
<text x="234.8" y="108.7">Q1</text>
<text x="234.8" y="110.3">BT138-600E,127</text>
</g>
<g font-size="1.3">
<text x="172.2" y="13.3">/220K/1206/5%</text>
<text x="183.2" y="16.3">/220K/1206/5%</text>
<text x="215.6" y="16.9">/47Ω/1206/5%</text>
<text x="227.2" y="25.4">220uF/25V</text>
<text x="171.4" y="30.1">100Ω/1206</text>
<text x="230.9" y="40.5">1K</text>
<text x="236.5" y="37.5">300R</text>
<text x="249.3" y="39.7">39K</text>
<text x="234.6" y="47.7">0.1uF</text>
<text x="239.3" y="46.8">10K</text>
<text x="122.6" y="59.2" transform="rotate(-90 122.6 59.2)">10uF/450V</text>
<text x="249.5" y="56.1">10K</text>
</g>
<g font-size="1.3" fill="#000080">
<text x="28.2" y="37.5">10A/250VAC (</text>
<text x="38.6" y="37.5">)</text>
<text x="34.7" y="52.4">10D561K</text>
</g>
<g font-size="1.3" fill="#00f">
<text x="68.2" y="43.4">Y2/4.7nF</text>
<text x="68.5" y="56.3">Y2/4.7nF</text>
<text x="38.9" y="62.9" transform="rotate(-90 38.9 62.9)">X2/0.22uF/275V/105℃</text>
</g>
<g font-size="1.3" fill="#0c0087">
<text x="44.7" y="49.2" transform="rotate(-90 44.7 49.2)">/220K/1206/5%</text>
<text x="135.3" y="54" transform="rotate(-90 135.3 54)">220K/1206</text>
<text x="46.7" y="55.8" transform="rotate(-90 46.7 55.8)">/220K/1206/5%</text>
<text x="135.3" y="63.3" transform="rotate(-90 135.3 63.3)">2</text>
<text x="135.3" y="62.6" transform="rotate(-90 135.3 62.6)">20K/1206</text>
</g>
<g font-size="1.3" fill="#f00">
<text x="65.4" y="61.5">X2/0.22uF/275V/</text>
<text x="74.5" y="61.5">105℃(</text>
<text x="83.4" y="61.5">15mm)</text>
</g>
</svg>
